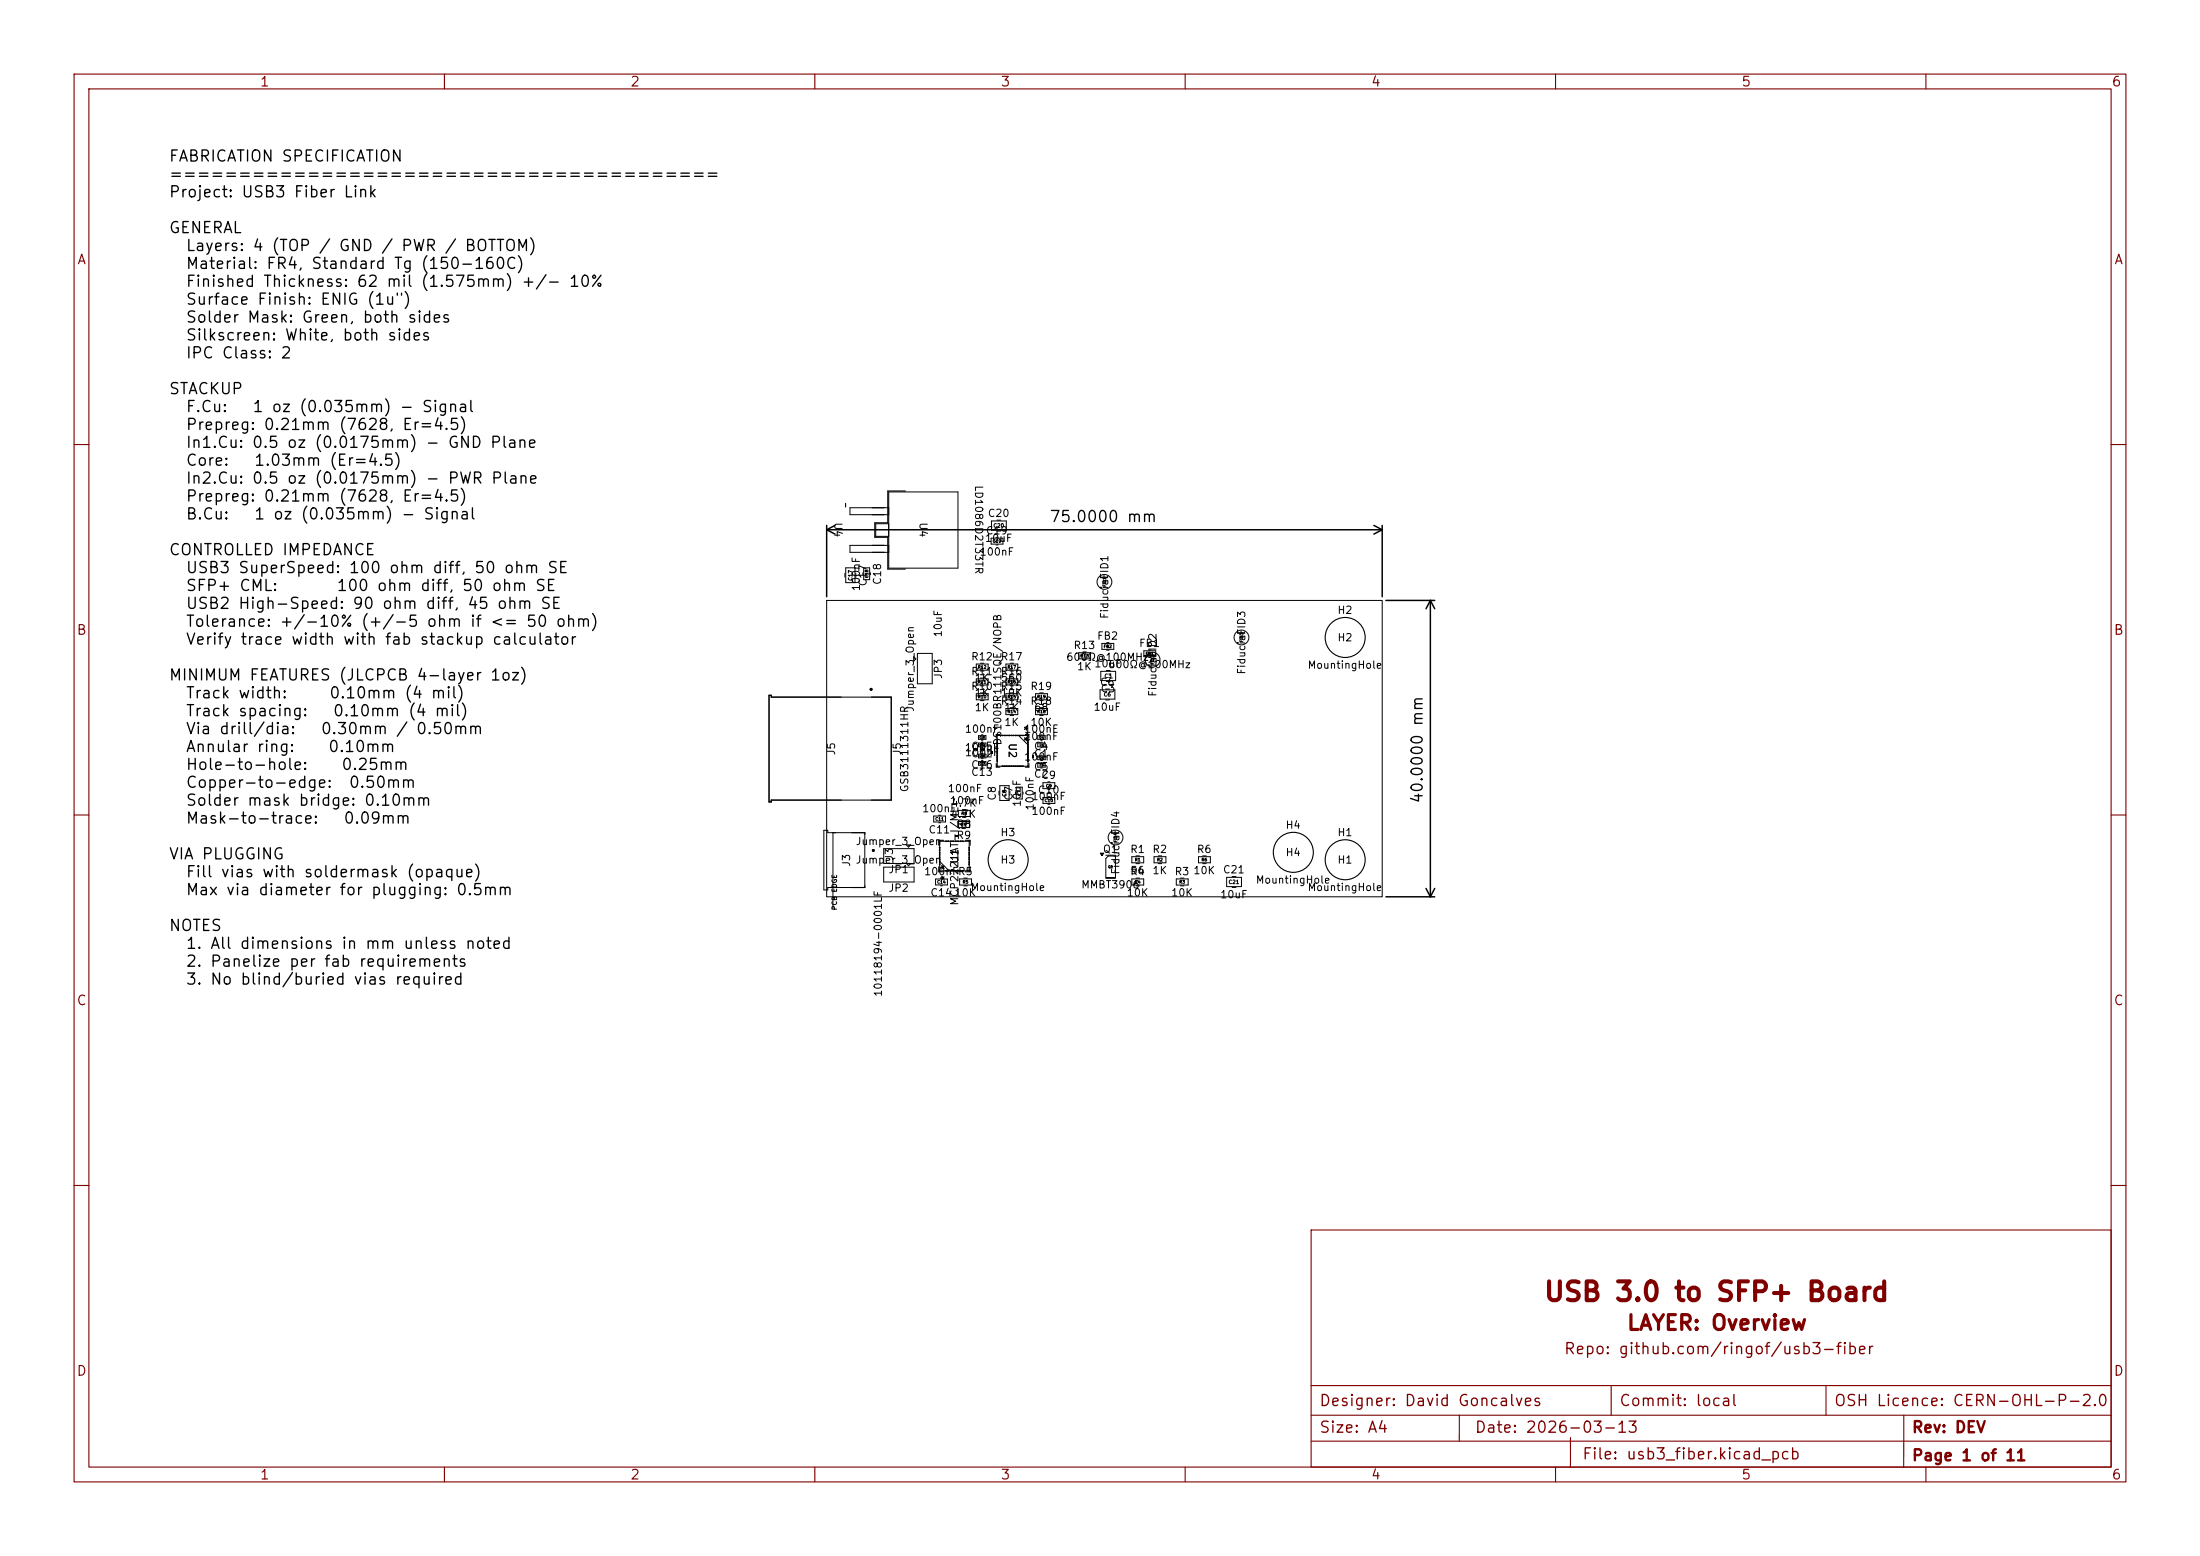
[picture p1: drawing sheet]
<svg xmlns="http://www.w3.org/2000/svg" width="297mm" height="210mm" viewBox="0 0 297 210" stroke-linecap="round" stroke-linejoin="round" font-family="sans-serif">
<g fill="none" stroke="#800000" stroke-width=".15">
<path d="M10 10h277v190h-277zM12 12h273v186h-273zM60 10v2M110 10v2M160 10v2M210 10v2M260 10v2M10 60h2M285 60h2M10 110h2M285 110h2M10 160h2"/>
<path d="M177 166h108v32h-108zM285 160h2M60 198v2M110 198v2M160 198v2M177 194.5h108M177 191h108M177 187h108M197 191v3.5M210 198v2M212 194v4M217.5 187v4"/>
<path d="M246.5 187v4M257 191v7M260 198v2"/>
</g>
<g fill="none" stroke="#000" stroke-width=".14">
<path d="M114.1 77.4v.5M114.2 76.6h1.2v2h-1.2zM115.5 77.4v.5M116.5 77.3v.3M116.6 76.6h.8v1.6h-.8zM117.5 77.3v.3M120 68.5h-5.3v1h5.3M120 73.6h-5.3v.9h5.3M120 70.7h-1.8v1.7h1.8M120 66.4h9.3v10.3h-9.3zM133.8 72.6h1.6v.8h-1.6zM133.9 70.3h2v1.3h-2z"/>
<path d="M134.5 72.5h.2M134.5 73.5h.2M134.6 70.2h.5M134.6 71.7h.5M103.8 93.8h.3v.3h16.2v13.9h-16.2v.2h-.3zM111.6 81h75v40h-75zM123.3 88.6l.3 .3-.3 .3zM123.9 88.2h1.9v4.1h-1.9zM131.8 93.6h1.6v.9h-1.6zM131.8 91.6h1.6v.9h-1.6zM131.8 89.6h1.6v.9h-1.6zM132.1 99.3h1v.5h-1z"/>
<path d="M132.4 93.5h.4M132.4 94.6h.4M132.4 91.5h.4M132.4 92.6h.4M132.4 89.5h.4M132.4 90.6h.4M132.5 99.2h.2M132.5 99.9h.2M134.6 99.3h4.2v4.1h-4.2zM135.8 93.6h1.6v.9h-1.6zM135.8 89.6h1.6v.9h-1.6zM135.8 91.6h1.6v.9h-1.6z"/>
<path d="M135.8 95.6h1.6v.9h-1.6zM136.4 93.5h.4M136.4 94.6h.4M136.4 91.5h.4M136.4 92.6h.4M136.4 89.5h.4M136.4 90.6h.4M136.4 95.5h.4M136.4 96.6h.4M137.5 99.3l1.3 1.2M139.8 93.6h1.6v.9h-1.6zM139.8 95.6h1.6v.9h-1.6z"/>
<path d="M140.1 99.3h1v.5h-1zM140.4 93.5h.4M140.4 94.6h.4M140.4 95.5h.4M140.4 96.6h.4M140.5 99.2h.2M140.5 99.9h.2M145.6 88.1h1.6v.8h-1.6zM146.2 88h.5M146.2 89h.5M148.5 93.1h2v1.3h-2zM148.6 90.6h2v1.3h-2z"/>
<path d="M148.8 86.8h1.6v.8h-1.6zM149.2 93h.6M149.2 94.5h.6M149.3 90.5h.6M149.3 92h.6M149.4 86.7h.3M149.4 87.8h.3M154.4 87.8h1.6v.8h-1.6zM155.1 87.7h.3M155.1 88.7h.3M111.2 112.1h.5v.3h5v7.4h-5v.3h-.5zM112.4 112.4v10.2"/>
<path d="M119.3 114.5h4.1v2h-4.1zM119.3 117h4.1v2h-4.1zM122.4 114h.5l-.3 .3zM122.4 116.5l.2 .3 .3-.3M126 110.1h1.6v.8h-1.6zM126.3 118.6h1.6v.8h-1.6zM126.7 110h.3M126.7 111h.3M126.9 113.5h3.9v4h-3.9zM126.9 116.3l1.2 1.2M127 118.5h.2M127 119.5h.2"/>
<path d="M129.3 110.9h1.6v.8h-1.6zM129.4 109.4h1.6v.8h-1.6zM129.5 118.6h1.7v.9h-1.7zM129.9 110.8h.4M129.9 111.8h.4M129.9 109.3h.5M129.9 110.3h.5M130.1 118.5h.5M130.1 119.6h.5M132.1 102.8h1v.5h-1zM132.1 100.3h1v.5h-1zM132.1 101.8h1v.5h-1z"/>
<path d="M132.5 102.7h.2M132.5 103.4h.2M132.5 100.2h.2M132.5 100.9h.2M132.5 101.7h.2M132.5 102.4h.2M134.9 106.8v.5M135 106h1.2v2h-1.2zM136.3 106.8v.5M137.1 106.9v.3M137.2 106.2h.8v1.6h-.8zM138.1 106.9v.3"/>
<path d="M140.1 100.3h1v.5h-1zM140.1 102h1v.5h-1zM140.1 103h1v.5h-1zM140.5 100.2h.2M140.5 100.9h.2M140.5 101.9h.2M140.5 102.6h.2M140.5 102.9h.2M140.5 103.6h.2M140.8 105.6h1.6v.8h-1.6zM140.8 107.6h1.6v.8h-1.6zM141.5 105.5h.2"/>
<path d="M141.5 106.5h.2M141.5 107.5h.2M141.5 108.5h.2M148.5 115.1h.5l-.2 .4zM149.3 118.5h1.3M149.3 115.4h1.3M149.6 115.5h1v2.9h-1.3v-2.5zM152.8 118.6h1.6v.9h-1.6zM152.8 115.6h1.6v.9h-1.6zM153.4 118.5h.4M153.4 119.6h.4M153.4 115.5h.4"/>
<path d="M153.4 116.6h.4M155.8 115.6h1.6v.9h-1.6zM156.4 115.5h.4M156.4 116.6h.4M158.8 118.6h1.6v.9h-1.6zM159.4 118.5h.4M159.4 119.6h.4M161.8 115.6h1.6v.9h-1.6zM162.4 115.5h.4M162.4 116.6h.4M165.6 118.4h2v1.3h-2zM166.3 118.3h.6"/>
<path d="M166.3 119.8h.6"/>
<circle cx="149.1" cy="78.5" r="1"/>
<circle cx="155.6" cy="89" r="1"/>
<circle cx="167.6" cy="86" r="1"/>
<circle cx="150.6" cy="113" r="1"/>
</g>
<g fill="none" stroke="#000" stroke-width=".15">
<path d="M114.2 67.9v.5M117.7 68.5h1.7M117.7 69.5h1.7M117.7 73.6h1.7M117.7 74.5h1.7M122.2 66.3h-2.3v4.3h-1.8v1.9h1.8v4.3h2.3M113.6 94.1h-9.5v-.3h-.3v14.4h.3v-.2h9.5M117.6 94.1h2.7v13.9h-2.7M135 99.1h-.5v.5M138.4 99.1h.5v.5M112.4 112.4h.4M112.4 119.8h.4"/>
<path d="M115 112.4h1.7v.2M116.7 119.6v.2h-1.7M126.7 117v.7h.7M127.4 113.4h-.7v.7M130.3 113.4h.7v.7M131 117v.7h-.7M134.5 103v.5h.5M138.9 103v.5h-.5"/>
<circle cx="181.6" cy="86" r="2.7"/>
<circle cx="136.1" cy="116" r="2.7"/>
<circle cx="174.6" cy="115" r="2.7"/>
<circle cx="181.6" cy="116" r="2.7"/>
</g>
<path d="M129 112.7h.4v.3h-.4zM133.8 101.4h.3v.4h-.3zM139.3 101.9h.3v.4h-.3zM148.5 115.1h.5l-.2 .4z" fill="#000"/>
<g fill="none" stroke="#000" stroke-width=".2">
<path d="M111.6 70.9v9.6M111.6 71.5h75M111.6 71.5l1.1 .6M112.7 70.9l-1.1 .6M185.5 70.9l1.1 .6M186.6 70.9v9.6M186.6 71.5l-1.1 .6M187.1 81h6.6M193.1 81v40M193.1 81l.6 1.2M193.1 81l-.6 1.2M192.5 119.9l.6 1.1"/>
<path d="M193.7 119.9l-.6 1.1M187.1 121h6.6"/>
<circle cx="117.6" cy="93" r=".1"/>
<circle cx="117.9" cy="114.8" r=".1"/>
</g>
<g fill="#000" stroke="#000" stroke-width=".14">
<circle cx="134.6" cy="99.9" r=".05"/>
<circle cx="134.6" cy="99.3" r=".05"/>
<circle cx="135.3" cy="99.3" r=".05"/>
<circle cx="135.6" cy="99.3" r=".05"/>
<circle cx="135.8" cy="99.3" r=".05"/>
<circle cx="136.1" cy="99.3" r=".05"/>
<circle cx="136.3" cy="99.3" r=".05"/>
<circle cx="136.6" cy="99.3" r=".05"/>
<circle cx="136.8" cy="99.3" r=".05"/>
<circle cx="137.1" cy="99.3" r=".05"/>
<circle cx="137.3" cy="99.3" r=".05"/>
<circle cx="137.6" cy="99.3" r=".05"/>
<circle cx="137.8" cy="99.3" r=".05"/>
<circle cx="138.1" cy="99.3" r=".05"/>
<circle cx="138.8" cy="99.9" r=".05"/>
<circle cx="138.8" cy="99.3" r=".05"/>
<circle cx="126.9" cy="114.7" r=".05"/>
<circle cx="126.9" cy="114.4" r=".05"/>
<circle cx="126.9" cy="115" r=".05"/>
<circle cx="126.9" cy="115.4" r=".05"/>
<circle cx="126.9" cy="115.7" r=".05"/>
<circle cx="126.9" cy="116" r=".05"/>
<circle cx="126.9" cy="116.7" r=".05"/>
<circle cx="126.9" cy="116.3" r=".05"/>
<circle cx="126.9" cy="117.5" r=".05"/>
<circle cx="126.9" cy="113.5" r=".05"/>
<circle cx="127.7" cy="113.5" r=".05"/>
<circle cx="127.7" cy="117.5" r=".05"/>
<circle cx="128.1" cy="117.5" r=".05"/>
<circle cx="128.1" cy="113.5" r=".05"/>
<circle cx="128.3" cy="117.5" r=".05"/>
<circle cx="128.3" cy="113.5" r=".05"/>
<circle cx="128.7" cy="117.5" r=".05"/>
<circle cx="128.7" cy="113.5" r=".05"/>
<circle cx="129" cy="113.5" r=".05"/>
<circle cx="129" cy="117.5" r=".05"/>
<circle cx="129.4" cy="117.5" r=".05"/>
<circle cx="129.4" cy="113.5" r=".05"/>
<circle cx="129.6" cy="113.5" r=".05"/>
<circle cx="129.6" cy="117.5" r=".05"/>
<circle cx="130" cy="117.5" r=".05"/>
<circle cx="130" cy="113.5" r=".05"/>
<circle cx="130.8" cy="114.4" r=".05"/>
<circle cx="130.8" cy="114.7" r=".05"/>
<circle cx="130.8" cy="115" r=".05"/>
<circle cx="130.8" cy="115.4" r=".05"/>
<circle cx="130.8" cy="115.7" r=".05"/>
<circle cx="130.8" cy="116" r=".05"/>
<circle cx="130.8" cy="116.7" r=".05"/>
<circle cx="130.8" cy="116.3" r=".05"/>
<circle cx="130.8" cy="117.5" r=".05"/>
<circle cx="130.8" cy="113.5" r=".05"/>
<circle cx="134.6" cy="102.2" r=".05"/>
<circle cx="134.6" cy="100.9" r=".05"/>
<circle cx="134.6" cy="101.2" r=".05"/>
<circle cx="134.6" cy="101.9" r=".05"/>
<circle cx="134.6" cy="100.2" r=".05"/>
<circle cx="134.6" cy="103.4" r=".05"/>
<circle cx="134.6" cy="100.4" r=".05"/>
<circle cx="134.6" cy="101.4" r=".05"/>
<circle cx="134.6" cy="102.7" r=".05"/>
<circle cx="134.6" cy="102.4" r=".05"/>
<circle cx="134.6" cy="100.7" r=".05"/>
<circle cx="134.6" cy="101.7" r=".05"/>
<circle cx="135.3" cy="103.4" r=".05"/>
<circle cx="135.6" cy="103.4" r=".05"/>
<circle cx="135.8" cy="103.4" r=".05"/>
<circle cx="136.1" cy="103.4" r=".05"/>
<circle cx="136.3" cy="103.4" r=".05"/>
<circle cx="136.6" cy="103.4" r=".05"/>
<circle cx="136.8" cy="103.4" r=".05"/>
<circle cx="137.1" cy="103.4" r=".05"/>
<circle cx="137.3" cy="103.4" r=".05"/>
<circle cx="137.6" cy="103.4" r=".05"/>
<circle cx="137.8" cy="103.4" r=".05"/>
<circle cx="138.1" cy="103.4" r=".05"/>
<circle cx="138.8" cy="101.2" r=".05"/>
<circle cx="138.8" cy="100.9" r=".05"/>
<circle cx="138.8" cy="102.2" r=".05"/>
<circle cx="138.8" cy="101.9" r=".05"/>
<circle cx="138.8" cy="100.2" r=".05"/>
<circle cx="138.8" cy="103.4" r=".05"/>
<circle cx="138.8" cy="101.4" r=".05"/>
<circle cx="138.8" cy="102.7" r=".05"/>
<circle cx="138.8" cy="100.4" r=".05"/>
<circle cx="138.8" cy="102.4" r=".05"/>
<circle cx="138.8" cy="100.7" r=".05"/>
<circle cx="138.8" cy="101.7" r=".05"/>
</g>
<text font-size="2.5" fill="#800000" x="208.3" y="176.3">USB 3.0 to SFP+ Board</text>
<text font-size="2" fill="#800000" x="219.5" y="180">LAYER: Overview</text>
<g font-size="1.5">
<text x="22.7" y="22.2">FABRICATION SPECIFICATION</text>
<text x="22.7" y="24.6">========================================</text>
<text x="22.7" y="27">Project: USB3 Fiber Link</text>
<text x="22.7" y="31.9">GENERAL</text>
<text x="25" y="34.3">Layers: 4 (TOP / GND / PWR / BOTTOM)</text>
<text x="25" y="36.7">Material: FR4, Standard Tg (150-160C)</text>
<text x="25" y="39.1">Finished Thickness: 62 mil (1.575mm) +/- 10%</text>
<text x="25" y="41.5">Surface Finish: ENIG (1u&quot;)</text>
<text x="25" y="43.9">Solder Mask: Green, both sides</text>
<text x="25" y="46.3">Silkscreen: White, both sides</text>
<text x="22.7" y="53.6">STACKUP</text>
<text x="25" y="48.8">IPC Class: 2</text>
<text x="25" y="56">F.Cu:</text>
<text x="25" y="58.4">Prepreg: 0.21mm (7628, Er=4.5)</text>
<text x="34" y="56">1 oz (0.035mm) - Signal</text>
<text x="25" y="60.8">In1.Cu: 0.5 oz (0.0175mm) - GND Plane</text>
<text x="25" y="63.2">Core:</text>
<text x="25" y="65.7">In2.Cu: 0.5 oz (0.0175mm) - PWR Plane</text>
<text x="34.2" y="63.2">1.03mm (Er=4.5)</text>
<text x="25" y="68.1">Prepreg: 0.21mm (7628, Er=4.5)</text>
<text x="25" y="70.5">B.Cu:</text>
<text x="34.2" y="70.5">1 oz (0.035mm) - Signal</text>
<text x="141.6" y="70.8">75.0000 mm</text>
<text x="22.7" y="75.3">CONTROLLED IMPEDANCE</text>
<text x="25" y="77.7">USB3 SuperSpeed: 100 ohm diff, 50 ohm SE</text>
<text x="25" y="80.1">SFP+ CML:</text>
<text x="25" y="82.6">USB2 High-Speed: 90 ohm diff, 45 ohm SE</text>
<text x="45.3" y="80.1">100 ohm diff, 50 ohm SE</text>
<text x="25" y="85">Tolerance: +/-10% (+/-5 ohm if &lt;= 50 ohm)</text>
<text x="25" y="87.4">Verify trace width with fab stackup calculator</text>
<text x="22.7" y="92.2">MINIMUM FEATURES (JLCPCB 4-layer 1oz)</text>
<text x="25" y="94.6">Track width:</text>
<text x="44.3" y="94.6">0.10mm (4 mil)</text>
<text x="25" y="97.1">Track spacing:</text>
<text x="25" y="99.5">Via drill/dia:</text>
<text x="25" y="101.9">Annular ring:</text>
<text x="43.2" y="99.5">0.30mm / 0.50mm</text>
<text x="44.2" y="101.9">0.10mm</text>
<text x="44.8" y="97.1">0.10mm</text>
<text x="25" y="104.3">Hole-to-hole:</text>
<text x="25" y="106.7">Copper-to-edge:</text>
<text x="46" y="104.3">0.25mm</text>
<text x="47" y="106.7">0.50mm</text>
<text x="25" y="109.1">Solder mask bridge: 0.10mm</text>
<text x="25" y="111.5">Mask-to-trace:</text>
<text x="46.3" y="111.5">0.09mm</text>
<text x="192.4" y="108.6" transform="rotate(-90 192.4 108.6)">40.0000 mm</text>
<text x="22.7" y="116.4">VIA PLUGGING</text>
<text x="25" y="118.8">Fill vias with soldermask (opaque)</text>
<text x="25" y="121.2">Max via diameter for plugging: 0.5mm</text>
<text x="22.7" y="126">NOTES</text>
<text x="25" y="128.4">1. All dimensions in mm unless noted</text>
<text x="25" y="130.9">2. Panelize per fab requirements</text>
<text x="25" y="133.3">3. No blind/buried vias required</text>
</g>
<g font-size="1.5" fill="#800000">
<text x="211" y="183.2">Repo: github.com/ringof/usb3-fiber</text>
<text x="178" y="190.2">Designer: David Goncalves</text>
<text x="218.5" y="190.2">Commit: local</text>
<text x="247.5" y="190.2">OSH Licence: CERN-OHL-P-2.0</text>
<text x="178" y="193.8">Size: A4</text>
<text x="199" y="193.8">Date: 2026-03-13</text>
<text x="213.5" y="197.4">File: usb3_fiber.kicad_pcb</text>
<text x="258" y="193.8">Rev: DEV</text>
<text x="258" y="197.6">Page 1 of 11</text>
</g>
<g font-size="1.3" fill="#800000">
<text x="35" y="12">1</text>
<text x="85" y="12">2</text>
<text x="135" y="12">3</text>
<text x="185" y="12">4</text>
<text x="235" y="12">5</text>
<text x="285" y="12">6</text>
<text x="10.3" y="36">A</text>
<text x="285.4" y="36">A</text>
<text x="10.3" y="86">B</text>
<text x="285.3" y="86">B</text>
<text x="10.3" y="136">C</text>
<text x="285.3" y="136">C</text>
<text x="10.3" y="186">D</text>
<text x="285.3" y="186">D</text>
<text x="35" y="200">1</text>
<text x="85" y="200">2</text>
<text x="135" y="200">3</text>
<text x="185" y="200">4</text>
<text x="235" y="200">5</text>
<text x="285" y="200">6</text>
</g>
<g font-size="1">
<text x="131.4" y="65.4" transform="rotate(90 131.4 65.4)">LD1086D2T33TR</text>
<text x="112.4" y="70.4" transform="rotate(90 112.4 70.4)">U4</text>
<text x="123.9" y="70.4" transform="rotate(90 123.9 70.4)">U4</text>
<text x="133.3" y="70">C20</text>
<text x="132.2" y="75.2">100nF</text>
<text x="132.9" y="73.4">10uF</text>
<text x="133" y="72.4">C19</text>
<text x="116.3" y="79.9" transform="rotate(-90 116.3 79.9)">100nF</text>
<text x="117.2" y="79.2" transform="rotate(-90 117.2 79.2)">C17</text>
<text x="119.2" y="79" transform="rotate(-90 119.2 79)">C18</text>
<text x="149.9" y="83.6" transform="rotate(-90 149.9 83.6)">Fiducial</text>
<text x="149.9" y="78.3" transform="rotate(-90 149.9 78.3)">FID1</text>
<text x="180.5" y="83.1">H2</text>
<text x="127.4" y="86.1" transform="rotate(-90 127.4 86.1)">10uF</text>
<text x="131" y="89.4">R12</text>
<text x="135" y="89.4">R17</text>
<text x="143.9" y="89.4">600Ω@100MHz</text>
<text x="144.8" y="87.8">R13</text>
<text x="148" y="86.6">FB2</text>
<text x="153.7" y="87.6">FB1</text>
<text x="156.4" y="88.8" transform="rotate(-90 156.4 88.8)">FID2</text>
<text x="168.4" y="85.8" transform="rotate(-90 168.4 85.8)">FID3</text>
<text x="180.5" y="86.8">H2</text>
<text x="127.4" y="91.7" transform="rotate(-90 127.4 91.7)">JP3</text>
<text x="131" y="91.4">R11</text>
<text x="131" y="93.4">R10</text>
<text x="131.5" y="92.2">1K</text>
<text x="131.5" y="94.2">1K</text>
<text x="135" y="93.4">R15</text>
<text x="135" y="91.4">R16</text>
<text x="135" y="95.4">R14</text>
<text x="135" y="94.2">10K</text>
<text x="135" y="92.2">560</text>
<text x="139" y="95.4">R18</text>
<text x="139" y="93.4">R19</text>
<text x="145.3" y="90.7">1K</text>
<text x="147.7" y="90.3">10uF</text>
<text x="148.4" y="92.8">C6</text>
<text x="148.5" y="93.7">C3</text>
<text x="149.5" y="90.4">600Ω@100MHz</text>
<text x="156.4" y="94.1" transform="rotate(-90 156.4 94.1)">Fiducial</text>
<text x="168.4" y="91.1" transform="rotate(-90 168.4 91.1)">Fiducial</text>
<text x="176.5" y="90.5">MountingHole</text>
<text x="123.6" y="96.1" transform="rotate(-90 123.6 96.1)">Jumper_3_Open</text>
<text x="130.2" y="99.1">100nF</text>
<text x="130.2" y="101.6">100nF</text>
<text x="131" y="101.5">C15</text>
<text x="131.5" y="96.2">1K</text>
<text x="135.4" y="100.7" transform="rotate(-90 135.4 100.7)">DS100BR111SQE/NOPB</text>
<text x="135.5" y="96.2">1K</text>
<text x="135.5" y="98.2">1K</text>
<text x="135.9" y="100.2" transform="rotate(90 135.9 100.2)">U2</text>
<text x="137.4" y="97.8" transform="rotate(90 137.4 97.8)">* *</text>
<text x="138.2" y="99.1">100nF</text>
<text x="138.2" y="100.1">100nF</text>
<text x="139" y="98.2">10K</text>
<text x="139.5" y="101.5">C4</text>
<text x="139.5" y="96.2">68</text>
<text x="147.6" y="96.2">10uF</text>
<text x="113" y="102" transform="rotate(-90 113 102)">J5</text>
<text x="121.9" y="102" transform="rotate(-90 121.9 102)">J5</text>
<text x="122.9" y="107" transform="rotate(-90 122.9 107)">GSB3111311HR</text>
<text x="127.9" y="107.2">100nF</text>
<text x="130.2" y="102.3">100nF</text>
<text x="131" y="105">C13</text>
<text x="131" y="102.5">C12</text>
<text x="131" y="104">C16</text>
<text x="138.2" y="102.9">100nF</text>
<text x="139.5" y="104.2">C5</text>
<text x="139.5" y="105.2">C2</text>
<text x="139.5" y="102.5">C1</text>
<text x="140" y="107.4">C10</text>
<text x="140.5" y="105.4">C9</text>
<text x="124.4" y="109.9">100nF</text>
<text x="125.3" y="112.7">C11</text>
<text x="128.1" y="108.8">100nF</text>
<text x="128.3" y="110.6">4.7K</text>
<text x="128.4" y="109.1">4.7K</text>
<text x="129" y="113.5">R9</text>
<text x="129.1" y="112">R8</text>
<text x="134.7" y="108.1" transform="rotate(-90 134.7 108.1)">C8</text>
<text x="135" y="113.1">H3</text>
<text x="136.9" y="108.1" transform="rotate(-90 136.9 108.1)">C7</text>
<text x="138" y="109" transform="rotate(-90 138 109)">10uF</text>
<text x="139.2" y="108.2">100nF</text>
<text x="139.2" y="110.2">100nF</text>
<text x="139.8" y="109.5" transform="rotate(-90 139.8 109.5)">100nF</text>
<text x="151.4" y="112.8" transform="rotate(-90 151.4 112.8)">FID4</text>
<text x="173.5" y="112.1">H4</text>
<text x="180.5" y="113.1">H1</text>
<text x="115" y="117.1" transform="rotate(-90 115 117.1)">J3</text>
<text x="115.4" y="114.3">Jumper_3_Open</text>
<text x="115.4" y="116.8">Jumper_3_Open</text>
<text x="119.9" y="118.1">JP1</text>
<text x="120.8" y="116.2" transform="rotate(-90 120.8 116.2)">J3</text>
<text x="124.7" y="118.4">100nFR5</text>
<text x="128.3" y="119" transform="rotate(-90 128.3 119)">*</text>
<text x="128.3" y="117.5" transform="rotate(-90 128.3 117.5)">*</text>
<text x="129.6" y="116.7" transform="rotate(-90 129.6 116.7)">U1</text>
<text x="135" y="116.8">H3</text>
<text x="148.8" y="115.4">Q1</text>
<text x="151.4" y="118.1" transform="rotate(-90 151.4 118.1)">Fiducial</text>
<text x="152.5" y="118.4">R4</text>
<text x="152.5" y="115.4">R1</text>
<text x="152.5" y="118.2">56</text>
<text x="155.5" y="115.4">R2</text>
<text x="155.5" y="118.2">1K</text>
<text x="158.5" y="118.4">R3</text>
<text x="161" y="118.2">10K</text>
<text x="161.5" y="115.4">R6</text>
<text x="165" y="118.1">C21</text>
<text x="169.5" y="119.5">MountingHole</text>
<text x="173.5" y="115.8">H4</text>
<text x="180.5" y="116.8">H1</text>
<text x="119.9" y="120.6">JP2</text>
<text x="125.5" y="121.2">C14</text>
<text x="128.8" y="121.2">10K</text>
<text x="129.6" y="122.3" transform="rotate(-90 129.6 122.3)">MCP2221AT-I/ML</text>
<text x="131" y="120.5">MountingHole</text>
<text x="145.9" y="120.2">MMBT3906</text>
<text x="152" y="121.2">10K</text>
<text x="158" y="121.2">10K</text>
<text x="164.6" y="121.5">10uF</text>
<text x="176.5" y="120.5">MountingHole</text>
<text x="119.3" y="134.6" transform="rotate(-90 119.3 134.6)">10118194-0001LF</text>
</g>
<g font-size=".6">
<text x="113.1" y="122.9" transform="rotate(-90 113.1 122.9)">PCB</text>
<text x="113.1" y="120.5" transform="rotate(-90 113.1 120.5)">EDGE</text>
</g>
<g font-size=".5">
<text x="134.1" y="71.3">C20</text>
<text x="115.2" y="78.4" transform="rotate(-90 115.2 78.4)">C17</text>
<text x="149" y="94.1">C6</text>
<text x="149.1" y="91.6">C3</text>
<text x="136" y="107.6" transform="rotate(-90 136 107.6)">C8</text>
<text x="165.8" y="119.4">C21</text>
</g>
<g font-size=".4">
<text x="134" y="73.3">C19</text>
<text x="117.3" y="78.1" transform="rotate(-90 117.3 78.1)">C18</text>
<text x="149.4" y="79.2" transform="rotate(-90 149.4 79.2)">FID1</text>
<text x="145.8" y="88.8">R13</text>
<text x="148.9" y="87.5">FB2</text>
<text x="154.6" y="88.5">FB1</text>
<text x="155.9" y="89.7" transform="rotate(-90 155.9 89.7)">FID2</text>
<text x="167.9" y="86.7" transform="rotate(-90 167.9 86.7)">FID3</text>
<text x="132" y="90.3">R12</text>
<text x="132" y="92.3">R11</text>
<text x="132" y="94.3">R10</text>
<text x="136" y="94.3">R15</text>
<text x="136" y="92.3">R16</text>
<text x="136" y="90.3">R17</text>
<text x="140" y="94.3">R19</text>
<text x="136" y="96.3">R14</text>
<text x="140" y="96.3">R18</text>
<text x="137.9" y="107.5" transform="rotate(-90 137.9 107.5)">C7</text>
<text x="141.2" y="106.4">C9</text>
<text x="126.2" y="110.8">C11</text>
<text x="129.7" y="111.6">R9</text>
<text x="129.7" y="110.1">R8</text>
<text x="141" y="108.3">C10</text>
<text x="150.9" y="113.7" transform="rotate(-90 150.9 113.7)">FID4</text>
<text x="126.5" y="119.3">C14</text>
<text x="129.9" y="119.3">R5</text>
<text x="153.2" y="119.3">R4</text>
<text x="153.2" y="116.3">R1</text>
<text x="156.2" y="116.3">R2</text>
<text x="159.2" y="119.3">R3</text>
<text x="162.2" y="116.3">R6</text>
</g>
<g font-size=".3">
<text x="132.2" y="100.7">C12</text>
<text x="132.2" y="99.7">C15</text>
<text x="140.3" y="99.7">C4</text>
<text x="140.3" y="100.7">C1</text>
<text x="132.2" y="103.2">C13</text>
<text x="132.2" y="102.2">C16</text>
<text x="140.3" y="102.5">C5</text>
<text x="140.3" y="103.5">C2</text>
<text x="149.6" y="117.2">Q1</text>
</g>
</svg>
